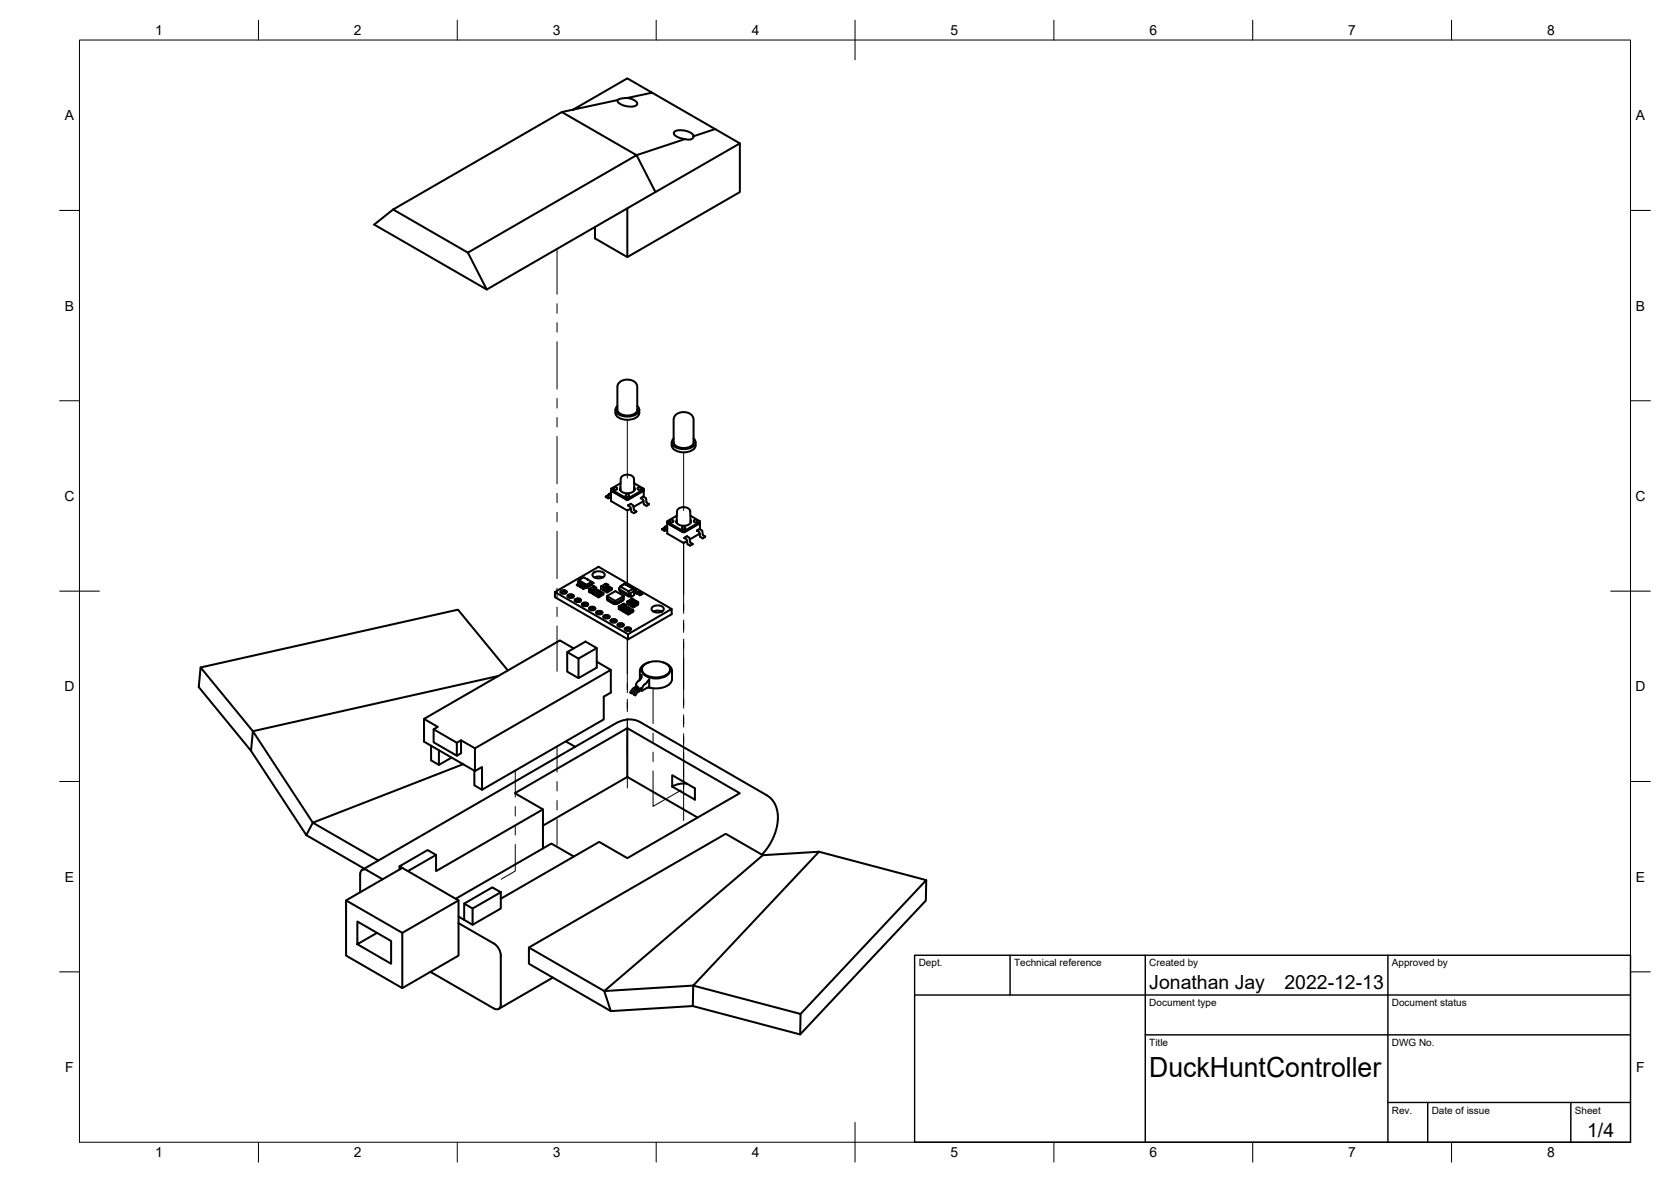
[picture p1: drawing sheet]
<svg xmlns="http://www.w3.org/2000/svg" width="420mm" height="297mm" viewBox="0 0 420 297" stroke-linecap="round" stroke-linejoin="round" font-family="sans-serif">
<!-- layer: Visible -->
<g fill="none" stroke="#000" stroke-width=".51">
<path d="M144.2 27.5l13.5-7.8 6.3 3.6-6.3 1.3-1.5 .2-.9 .4-14 3M157.7 24.6l1.7 .5a.91 .91 0 0 1 .7 1.3 4.2 4.2 0 0 1-4.8-1v-.3M160.1 39l12.1-4 .9 .1 .7-.1 .4-.3 .2-.5 5.4-1.8 6.2 3.6-21.2 12.3zM164 23.3l15.8 9.1M174.4 34.2a3.5 3.5 0 0 0-3.6-1.5l-.4 .1a.81 .81 0 0 0-.9 .9l.9 .7 1.9 .5M186 36v12.3l-28.3 16.3-8.1-4.7v-2.8M157.7 52.4l-35.3 20.4-28.3-16.4 4.7-3.8 18.8 10.9 42.5-24.5-18.8-10.8-42.5 24.4M164.8 48.3l-7.1 4.1v12.2M117.6 63.5l4.8 9.3M155.7 96.2l.7-.5 .8-.3 1.8 .2a1.79 1.79 0 0 1 1.2 1.7l.1 5.7a2.21 2.21 0 0 1-2.6 1.4 2.21 2.21 0 0 1-2.5-1.4v-5.9zM154.7 103a2.08 2.08 0 0 0 2.4 2.5 2.98 2.98 0 0 0 3.6-1.7v-.8M155.2 102a1.28 1.28 0 0 0-.4 1.3 1.28 1.28 0 0 0 1 1 4.3 4.3 0 0 0 4.7-.7 1.13 1.13 0 0 0-.3-1.6"/>
<path d="M168.9 111.2a2.11 2.11 0 0 0 2.3 2.4 2.98 2.98 0 0 0 3.7-1.7v-.7M169.4 111.2v-5.8a2.65 2.65 0 0 1 3.9-1.5 1.84 1.84 0 0 1 1.1 1.5v5.8M169.4 111.1a2.21 2.21 0 0 0 2.5 1.5 2.21 2.21 0 0 0 2.5-1.5M169.4 110.2a1.28 1.28 0 0 0-.4 1.3 1.28 1.28 0 0 0 .9 .9 4.3 4.3 0 0 0 4.8-.6 1.13 1.13 0 0 0-.3-1.6M152.3 124.8v.1M152.9 124.4h.1M153 124.5l-.7 .3M153.2 124.3l.4 .3M153.6 122.9l.1 3 3.8 2.3h.5l.6-.4M153.6 124.8l-.6 .4-.7-.3M153.6 123.9l-.6 .3-.1 .8M154.4 122.9a.4 .4 0 0 0 .5 .2 .4 .4 0 0 0 .2-.5l-.5-.2-.2 .2-.1 .3"/>
<path d="M156 123.2l.1-3.1 .6-.6 .9-.2 1.1 .2 .6 .5 .2 3.2M156 122.9l-.1 .1M156 122.5a1.02 1.02 0 0 0 1.1 1.4 1.86 1.86 0 0 0 2.5-1.1l-.1-.3M156 121.4l-2.4 1.5 4.1 2.4 4.2-2.4-2.5-1.5M157.4 124.3l.3-.2a.35 .35 0 0 1 .4 .3 .35 .35 0 0 1-.2 .4 .38 .38 0 0 1-.4 0 .38 .38 0 0 1-.1-.5zM158 127v.1M158 127.1l.6 .4 .2 1.1 .6 .4 .6-.4M158.6 126.6l-.7 .4M158.6 126.6l.6 .4 .2 1 .6 .5M158.6 126.6h.1M159.5 122.9l.1 .1M160 128.5v.1"/>
<path d="M160.4 122.5l.3-.1a.36 .36 0 0 1 .4 .3 .36 .36 0 0 1-.2 .4 .38 .38 0 0 1-.4 0 .38 .38 0 0 1-.1-.5zM161.1 125.2h.1M161.1 125.2l.6 .4 .2 1.1 .6 .4M161.7 124.8l-.6 .4M161.8 124.8l.6 .3 .2 1.2 .6 .4-.6 .4M161.8 124.8h-.1M161.8 126l-2.5 1.4M161.8 126h.1M161.9 122.9v1.9M161.9 123.2l-4.1 2.4-4.2-2.4M166.5 133v.1M166.5 132.9v.1"/>
<path d="M167 132.6l-.5 .3M167.1 132.6h.1M167.3 132.5l.5 .2M167.8 131.1v3l3.9 2.2h.4l.6-.3M167.8 133l-.7 .4-.6-.3M167.8 132l-.6 .4-.2 .8M168.5 131.1a.4 .4 0 0 0 .5 .2 .4 .4 0 0 0 .3-.5l-.2-.2h-.4l-.2 .5M170.1 131.4l.2-3.1 .5-.6 .9-.2 1.1 .1 .6 .5 .3 3.3M170.2 131l-.1 .2M170.2 130.7a1.02 1.02 0 0 0 1 1.4 1.86 1.86 0 0 0 2.5-1.1l-.1-.3M170.2 129.6l-2.4 1.5 4 2.3 4.2-2.3-2.4-1.5M171.5 132.5l.3-.2 .4 .1a.4 .4 0 0 1-.3 .7 .4 .4 0 0 1-.4-.6z"/>
<path d="M172.1 135.2h.1M172.1 135.2l.6-.4 .6 .3 .2 1.2 .6 .4M172.1 135.2l.6 .5 .3 1.1 .5 .3 .6-.4M173.7 131v.2M174.1 136.7h.1M174.6 130.7l.3-.1a.35 .35 0 0 1 .4 .2 .35 .35 0 0 1-.2 .5 .38 .38 0 0 1-.5-.1 .38 .38 0 0 1-.1-.4zM175.3 133.3l.6 .5 .1 1.1 .7 .4M175.3 133.4h.1M175.9 133l-.6 .3M175.9 132.9l.6 .4 .2 1.1 .6 .4M175.9 132.9h.1M175.9 134.1l-2.5 1.5"/>
<path d="M175.9 134.1h.1M176 131.1v1.9M176 131.4l-4 2.4-4.2-2.4M176.7 135.3h.1M177.3 134.8l-.6 .5M139.5 148.8l11-6.4 18.4 10.6-11 6.4zM139.5 148.8v1.3l18.4 10.6 11-6.3v-1.4M140.9 148.8a.92 .92 0 0 1 1.6 0M141 148.6a.82 .82 0 0 1 .8-.3 .82 .82 0 0 1 .7 .6 .82 .82 0 0 1-.9 .4 .82 .82 0 0 1-.6-.7zM141.4 148.6l.4-.1 .4 .4-.6 .2-.4-.2zM142.7 149.8a.92 .92 0 0 1 1.6 0M142.8 149.6a.82 .82 0 0 1 .8-.3 .82 .82 0 0 1 .6 .7 .82 .82 0 0 1-.8 .3 .82 .82 0 0 1-.6-.7z"/>
<path d="M143.1 149.6h.5l.4 .3-.6 .2-.4-.2zM144.5 150.9a.92 .92 0 0 1 1.6 0M144.6 150.7a.82 .82 0 0 1 .8-.3 .82 .82 0 0 1 .6 .6 .82 .82 0 0 1-.8 .3 .82 .82 0 0 1-.6-.6zM144.9 150.7l.5-.1 .4 .3-.6 .2-.4-.2zM145 147.1l.3 .1M145.4 146.2l.1-.4 1.3-.7 2 1.1M145.4 146.2v.2M145.4 146.2l.1 .1M145.5 146.3l.4 .2M145.5 146.3l-.5 .7M145.5 145.8l2 1.1v.5l-.2-.1-.1 .2M145.7 147.5l.3 .1"/>
<path d="M145.7 146.7v.3M145.7 146.7l.3 .2M145.8 146.6l.1-.1 .4 .1 .3 .3M145.8 146.5l-.5 .7M145.8 146.6l-.1 .1M145.9 146.4l-.1 .1M145.9 147.3l-.2 .1M146 147.1l-.1 .2M146.2 146.7l-.2 .4M146.3 151.9a.92 .92 0 0 1 1.6 0M146.4 151.7a.82 .82 0 0 1 .8-.3 .82 .82 0 0 1 .6 .7 .82 .82 0 0 1-.8 .3 .82 .82 0 0 1-.6-.7zM146.4 147.9l.3 .1"/>
<path d="M146.4 147.2l.3 .1M146.4 147.2v.2M146.5 147l.1-.1 .3 .2M146.5 146.9l-.5 .7M146.5 147l-.1 .1M146.6 146.8l-.1 .1M146.7 151.7l.5-.1 .4 .4-.6 .2-.4-.2zM146.9 147.1l.4 .2M146.9 147.1l-.5 .7M147 147.7l-.3 .3M147.1 147.6v.2M147.1 147.6l.4 .2"/>
<path d="M147.3 147.2l-.3 .5M147.5 147.4l1.4-.8-.1 .4-1.3 .8zM147.6 145.5l.2 .2M148.1 148.1l.3-.2 .5 .3-.2 .2zM148.1 152.9a.92 .92 0 0 1 1.6 0M148.2 152.8a.82 .82 0 0 1 .8-.4 .82 .82 0 0 1 .6 .7 .82 .82 0 0 1-.8 .3 .82 .82 0 0 1-.6-.6zM148.5 152.7h.5l.4 .3-.6 .2-.4-.2zM148.7 148.4v.6M148.8 146.3l.1 .1M148.8 146.3l.2 .2M148.8 146.8h.1M148.9 146.6l-.1-.4-1.3 .7"/>
<path d="M148.9 146.4l.3 .1-.2 .1M149 146.5v.1M149 148.9l.3-.1 .6 .3-.3 .2zM149.1 147.5l.3-.2 .5 .4-.3 .1zM149.1 144.1a2.02 2.02 0 0 1 2.9 .2 1.34 1.34 0 0 1-1.7 1 .94 .94 0 0 1-1-.2 .94 .94 0 0 1-.2-1zM149.2 146.5v.1M149.4 145.1l1.3-.2 .9 .2M149.6 149.3v.3M149.9 154a.92 .92 0 0 1 1.6 0M149.9 149.5l.3-.2 .6 .3-.3 .2zM149.9 147.7v.6l-.3 .2v-.7l-.5-.3-.7 .4 .5 .3v.7l.7-.4v-.7l-.7 .4v.7l-.2 .1-.6-.3v-.6M150 153.8a.82 .82 0 0 1 .8-.3 .82 .82 0 0 1 .6 .6 .82 .82 0 0 1-.8 .4 .82 .82 0 0 1-.6-.7z"/>
<path d="M150 148.4l-.7 .4 .6 .3v.3l.7-.4v-.3l-.7 .4v.3l-.3 .2-.6-.3v-.4M150 148.4l.3-.2 .6 .3-.3 .2zM150 148.4l.6 .3v.3l.3-.1v-.4M150.3 153.8l.5-.1 .4 .4-.6 .2-.4-.2zM150.5 149.8v.3M150.9 148.9l-.7 .4 .6 .3v.4l.7-.5v-.3l-.7 .4v.4l-.3 .1-.6-.3v-.3M150.9 148.9l.3-.2 .6 .3-.3 .2zM150.9 148.9l.6 .3v.3l.3-.1v-.4M151.1 147.4l.3-.2 .6 .3-.3 .2zM151.7 147.7v.7M151.7 155a.92 .92 0 0 1 1.6 0M151.8 154.8a.82 .82 0 0 1 .8-.3 .82 .82 0 0 1 .6 .7 .82 .82 0 0 1-.8 .3 .82 .82 0 0 1-.6-.7z"/>
<path d="M152 148.2l.3-.1 .6 .3-.3 .2zM152.1 146.8l-.7 .4 .6 .3v.7l.7-.4v-.7l-.7 .4v.7l-.3 .2-.6-.4v-.6M152.1 146.8l.3-.2 .6 .4-.3 .1zM152.1 146.8l.6 .3v.7l.3-.2v-.6M152.1 154.8l.5-.1 .4 .4-.6 .2-.4-.2zM152.6 149.8l2.1 1.2v.8l-.2-.3h-.3h.3M152.6 148.6v.3M152.9 150.8v.1M153 147.7l-.7 .4 .6 .3v.3l.7-.4v-.3l-.7 .4v.3l-.3 .2-.6-.3v-.4M153 147.7l.3-.2 .6 .3-.3 .2zM153 147.7l.6 .3v.3l.3-.1v-.4M153 150.7h-.2l.1-.1 .1 .2"/>
<path d="M153 150.8l.2 .3 .1-.1M153.2 150.9v.2M153.3 150.8h-.3h.3v.2M153.3 151l.2 .3 .1-.1M153.5 151.1v.2M153.5 156.1a.92 .92 0 0 1 1.6 0M153.6 155.9a.82 .82 0 0 1 .8-.4 .82 .82 0 0 1 .6 .7 .82 .82 0 0 1-.8 .3 .82 .82 0 0 1-.6-.6zM153.6 151h-.3h.3v.2M153.6 151.2l.2 .2 .1-.1M153.8 151.3v.1M153.9 151.2h-.3l.2-.1 .1 .2M153.9 151.3l.1 .3 .2-.1"/>
<path d="M153.9 155.9l.5-.1 .4 .3-.6 .2-.4-.2zM154 151.4v.2M154.2 151.3h-.3h.3v.2M154.2 151.5l.1 .3 .2-.1M154.3 151.6v.2M155 151.5h.3l-.1-.1-.5 .4M155.2 151.6v.2M155.3 157.1a.92 .92 0 0 1 1.6 0M155.3 151.3h.3h-.3v.2M155.3 151.5v.2h-.3M155.3 156.9a.82 .82 0 0 1 .9-.3 .82 .82 0 0 1 .6 .6 .82 .82 0 0 1-.8 .4 .82 .82 0 0 1-.7-.7zM155.4 151.4v.2"/>
<path d="M155.6 152.4l.3-.2 .5 .4-.3 .1zM155.6 151.2h.3l-.2-.1-.1 .2M155.6 151.3l-.2 .3-.1-.1M155.6 148l.3 .7 2.2 1.2 .4-.2M155.7 148.2l.1 .2M155.7 156.9l.5-.1 .4 .4-.7 .2-.3-.2zM155.7 151.3v.1M155.7 147.7v.1M155.9 151h.2l-.1-.1-.1 .3M155.9 151.2l-.2 .2-.1-.1M155.9 147.4l1.2-.7 2.1 1.2-1.1 .7zM155.9 147.4l-.3 .6 2.5 1.4"/>
<path d="M156 151.1v.2M156.1 150.8h.3h-.3v.2M156.1 151v.2h-.2M156.1 152.7v.7M156.3 150.9v.2M156.4 150.8l.2 .1 .3-.3v-.8l-2.2 1.2M156.4 150.7v.3h-.3M156.4 150.7h.3zM156.5 147v.1M156.5 153.3l.3-.2 .6 .3-.3 .2zM156.6 151.8l-.7 .4 .5 .4v.6l.7-.4v-.6l-.7 .4v.6l-.3 .2-.5-.4v-.6M156.6 151.8l.3-.1 .5 .3-.3 .2z"/>
<path d="M156.6 151.8l.5 .4v.6l.3-.2v-.6M156.6 150.8v.1M156.8 146.8h.2M156.9 149.8l-2.2-1.2-2.1 1.2v.8l.3 .3 .1-.1M157.1 153.6v.3M157.1 158.1a.92 .92 0 0 1 1.6 0M157.1 157.9a.82 .82 0 0 1 .9-.3 .82 .82 0 0 1 .6 .7 .82 .82 0 0 1-.8 .3 .82 .82 0 0 1-.7-.7zM157.2 146.8l.2 .1-.2-.2-.5 .2M157.3 146.8h.1M157.4 153.8l.3-.2 .6 .4-.3 .1zM157.5 152.7l-.7 .4 .6 .3v.3l.7-.4v-.3l-.7 .4v.3l-.3 .2-.6-.3v-.3M157.5 152.7l.3-.2 .5 .4-.2 .1z"/>
<path d="M157.5 152.7l.6 .3v.3l.2-.1v-.3M157.5 157.9h.5l.4 .3-.7 .2-.3-.2zM157.6 147l.3 .2M157.7 147.1h.2M157.7 151.2v.6l.6 .4 .3-.2v-.7l.7-.4v.4v-.4l-.6-.3-.7 .4 .6 .3v.6M157.7 151.2l.3-.2 .6 .3-.3 .2zM157.9 159.4v1.3M158 154.1v.3M158.1 148.6v.8M158.1 147.3l.5 .2h-.1M158.1 149.4v.5M158.2 147.3h.1"/>
<path d="M158.3 151.5v.7M158.3 149.2h.1M158.3 149.3l.1 .1M158.4 149.3h-.1M158.4 149.4l.2 .7M158.4 153.2l-.7 .4 .6 .4v.3l.7-.4v-.3l-.7 .4v.3l-.3 .1-.6-.3v-.3M158.4 153.2l.3-.2 .6 .4-.3 .2zM158.4 153.2l.6 .4v.3l.3-.2v-.3M158.6 151.7l.3-.2 .6 .4-.3 .1zM158.7 150.6l.3-.2 .6 .4-.3 .1zM158.9 147.8h.1M159 147.8h.1"/>
<path d="M159.2 148.7l-1.1 .7M159.2 147.9l.3 .7-.2 .1M159.2 152v.7M159.2 148.7h.1M159.2 148.7l.2 .2v.7l-.8 .5v-.7l-.2-.2M159.3 148.3l.4-.1 .3 .1-.6 .4M159.4 148.3l.3-.1 .2 .2-.5 .5M159.6 150.8v.4M159.6 151.1l-.7 .4 .6 .4v.6l.7-.4v-.6l-.7 .4v.6l-.3 .2-.6-.3v-.7M159.6 151.1l.3-.1 .6 .3-.3 .2zM159.6 151.1l.6 .4v.6l.3-.2v-.6M159.6 148.8l.7 .1 .4-.2-.8 .4z"/>
<path d="M159.7 148.8l-.1 .1M159.7 148.8h.1M159.7 148.9l.3 .2-.2-.3 .4 .2M159.8 148.4v.1M159.9 148.2l-.1 .1M159.9 148.3l.1 .1M159.9 148.4l-.1 .1M160 148.7v.1M160.1 148.9h.2M160.2 149.3l.6-.5-.4 .4 .8-.2-.2 .5 .6-.2-.8 .3 .3-.5zM160.2 148.9l-.2 .1M160.4 149.2h.1"/>
<path d="M160.6 148.7h.1M160.8 148.8l-.5 .4M161 149.5h.1M161.1 149.1l-.3 .5M161.2 149h.1M161.5 149.2v.1M164 152.6a2.02 2.02 0 0 1 2.9 .3 1.34 1.34 0 0 1-1.8 1 .94 .94 0 0 1-1-.2 .94 .94 0 0 1-.1-1.1zM164.3 153.7l1.3-.2 .8 .2M50.4 167.7l13.2 16.1-.5 4.9-13.1-16zM50.4 167.7l64.7-14.5 12.6 15.3M125.3 169.9l-61.7 13.9 15.1 22.9-1.7 3.2-13.9-21.2M142.6 163.9l4.6-2.7 2.9 1.7-4.6 2.6z"/>
<path d="M142.6 163.9v4.9l2.9 1.6M144.3 162.9l-3.5-2-34.2 19.8M150.1 162.9v4.9l-4.6 2.6v-4.9M150.1 166.3l3.5 2-34.2 19.8M153.6 168.3v5.8l-1.8 1v5.7l-30.6 17.7-1.9-1.1v-3.7M159.4 172.9l.3 .1v.3M159.4 172.9l-.9 1.1M159.9 172.2v.4M159.9 172v.4M160.1 172.5l-.7 .4M160.2 172.5l.4 .7M160.3 173.3l.3 .4"/>
<path d="M160.3 173.3l-.7 .8a.34 .34 0 0 0-.2 .4 .34 .34 0 0 0 .4 .2l.5-.8 .9-.5M160.4 172.9l-1.2 .9a.39 .39 0 0 1-.3 .4 .39 .39 0 0 1-.4-.2M160.6 173.6v.2M160.7 171l-.7 .9M160.7 171h.1M160.9 170.7v.1M160.9 173l-.6 .3M161.1 173l.1 .2M161.2 173.1v.3M161.3 170.3v-.7l-.1 .8-.5 .6M161.4 168.2a2.13 2.13 0 0 0 2 2.1 4.4 4.4 0 0 0 5-1.4l.1-.7M161.5 172.9l-.1 .3"/>
<path d="M161.9 167.1a4.9 4.9 0 0 1 6.4 .4 1.74 1.74 0 0 1-1.5 2.4 4.8 4.8 0 0 1-5.2-1 1.33 1.33 0 0 1 .3-1.8zM162.7 172.8l-1.2 .7-.4-.1M163.1 166.5l-1.2 .5-.8 .9-.2 .6v2.2M163.2 172.8v-2.1l-1.7 2.1M163.3 172.8h-.5M166.8 166.5l1.2 .5 .8 .9 .2 2.8a3.1 3.1 0 0 1-3.1 2.2l-1.4 .1-1.3-.2M108.4 187.4v3.7l2 1.1 3.2-1.8M109 183.3l1.1-.6-3.5-2v5.7l12.8 7.4 1.8-1v5.7M109 183.3l5.9 3.4v3.2l-5.9-3.4zM110.4 188.5v3.7M114.9 186.7l1-.7v3.3l-1 .6M115.9 186l3.5 2.1v5.7"/>
<path d="M116.4 192.1l-37.7 14.6 16.4 9.5M142.3 186.3l2.3 1.4M157.7 183l-28.2 16.3 7 4.1-26.9 15.5v-4.1M157.7 183l28.3 16.3-28.3 16.4-7-4.1-24.8 14.3M157.7 183v12.2l17.7 10.3M157.7 195.2l-21.2 12.3M169 194.8l5.7 3.3v2.9l-5.7-3.3zM172.7 196.9l-2 .1-1.7 .7M77 209.9l14.6 8.4M90.6 219.7v4.5M90.6 219.7a1.08 1.08 0 0 1 .5-1.1 1.08 1.08 0 0 1 1.2 .1l3.9 2.3M100.5 217.7v.8"/>
<path d="M101.2 218.1l-.7-.4 7-4.1 2.1 1.2-7 4.1M101.2 218.1l14.1 8.2v5.7M101.2 218.1l-14.2 8.2M136.5 203.4v9.8M144.3 215.3l-5.7-3.3-24 13.9M191.6 214.8l1.8-2.4 1.4-2.7a8.5 8.5 0 0 0-.8-8.8l-1.2-1.1-31.8-18.3a6.2 6.2 0 0 0-6.3 .3l-63.6 36.8M191.8 214.9l-9.3-5.4-49.5 28.6M205.9 214l-31.6 33.7 27 7.1-.1 5.2-27-7.2M205.9 214l27 7.2-31.6 33.6M205.9 214l-14.1 .9-39.9 34.2-18.9-11v4.1l20.6 11.9M87 226.3l14.2 8.1v13.9l-14.2-8.2zM94.8 234.4l-4.9 2.9v-5.7l8.4 4.9v5.7l-8.4-4.9"/>
<path d="M115.3 232v8.1l-14.1 8.2M115.3 232l8.8 5.1M115.3 230.3l1.4 .9M115.3 226.3l-14.1 8.1M116.7 227.1l7.1-4.1 2.1 1.2-7.1 4.1zM116.7 227.1v4.1l2.1 1.2M124.2 237.1a3.9 3.9 0 0 1 1.7 3v12.3a1.08 1.08 0 0 1-.5 1.1 1.08 1.08 0 0 1-1.2-.1l-16-9.2M125.9 224.2v4.1l-7.1 4.1v-4.1M232.9 221.2l-.1 5.1-31.6 33.7M139 245.7l-13.6 7.8M151.9 249.1l22.4-1.4-.1 5.1-20.6 1.3z"/>
</g>
<g fill="#000">
<circle cx="160.8" cy="148.9" r=".25"/>
<circle cx="159.7" cy="173.3" r=".25"/>
<circle cx="160.5" cy="173.8" r=".25"/>
</g>
<!-- layer: Tweak Trail -->
<g fill="none" stroke="#000" stroke-width=".25">
<path d="M140.1 62.6v11.4M140.1 76.3v2.4M140.1 81.1v2.4M140.1 85.9v11.9M140.1 100.1v2.4M140.1 104.9v2.4M140.1 109.7v11.9M157.7 105.5v14.6M171.9 113.7v14.6M140.1 124v2.4M140.1 128.7v2.4M140.1 133.5v11.9"/>
<path d="M157.7 128.2v18.4M171.9 136.4v17.7M140.1 147.8v2.4M140.1 152.6v2.3M140.1 157.3v11.4M171.9 155.8v3.1M157.7 160.6v13.5M157.7 175.7v3.1M164.2 173v8.8M171.9 160.6v17.4M171.9 179.6v3.1M129.6 193.6v6.7"/>
<path d="M140.1 187.6v6.4M140.1 196.4v2.4M157.7 180.5v17.5M164.2 193.8v8.8l7.1-4M164.2 184.2v2.4M164.2 189v2.4M171.9 184.4v21.8M129.6 212.2v6.7l-3.6 2M129.6 202.7v2.4M129.6 207.5v2.3M140.1 201.2v2.3M140.1 205.9v6.5"/>
</g>
<!-- layer: BORDER -->
<g fill="none" stroke="#000" stroke-width=".25">
<path d="M20 10.1h390v276.9h-390zM65 5.1v5M115 5.1v5M165 5.1v5M215 5.1v10M265 5.1v5M315 5.1v5M365 5.1v5M15 52.9h5M410 52.9h5M15 100.7h5M410 100.7h5"/>
<path d="M15 148.6h10M405 148.6h10M15 196.4h5M410 196.4h5M15 244.2h5M410 244.2h5M65 287v5M115 287v5M165 287v5M215 282.1v9.9M265 287v5M315 287v5"/>
<path d="M365 287v5"/>
</g>
<!-- layer: TITLEBLOCK -->
<path d="M230 240.1h180v46.9h-180zM230 250h180M254 240.1v9.9M288 240.1v46.9M349 240.1v46.9M288 260.1h122M349 277.1h61M359 277.1v9.9M395 277.1v9.9" fill="none" stroke="#000" stroke-width=".36"/>
<text font-size="7" x="289" y="270.6">DuckHuntController</text>
<g font-size="4.9">
<text x="289" y="248.5">Jonathan Jay</text>
<text x="323" y="248.5">2022-12-13</text>
<text x="399.1" y="285.7">1/4</text>
</g>
<g font-size="3.5">
<text x="39" y="8.8">1</text>
<text x="89" y="8.8">2</text>
<text x="139" y="8.8">3</text>
<text x="189" y="8.8">4</text>
<text x="239" y="8.8">5</text>
<text x="289" y="8.8">6</text>
<text x="339" y="8.8">7</text>
<text x="389" y="8.8">8</text>
<text x="16.3" y="30.2">A</text>
<text x="411.3" y="30.2">A</text>
<text x="16.3" y="78">B</text>
<text x="411.3" y="78">B</text>
<text x="16.2" y="125.9">C</text>
<text x="411.2" y="125.9">C</text>
<text x="16.2" y="173.7">D</text>
<text x="411.2" y="173.7">D</text>
<text x="16.3" y="221.6">E</text>
<text x="411.3" y="221.6">E</text>
<text x="16.4" y="269.4">F</text>
<text x="411.4" y="269.4">F</text>
<text x="39" y="290.8">1</text>
<text x="89" y="290.8">2</text>
<text x="139" y="290.8">3</text>
<text x="189" y="290.8">4</text>
<text x="239" y="290.8">5</text>
<text x="289" y="290.8">6</text>
<text x="339" y="290.8">7</text>
<text x="389" y="290.8">8</text>
</g>
<g font-size="2.5">
<text x="231" y="242.9">Dept.</text>
<text x="255" y="242.9">Technical reference</text>
<text x="289" y="242.9">Created by</text>
<text x="350" y="242.9">Approved by</text>
<text x="289" y="252.8">Document type</text>
<text x="350" y="252.8">Document status</text>
<text x="289" y="262.9">Title</text>
<text x="350" y="262.9">DWG No.</text>
<text x="350" y="279.9">Rev.</text>
<text x="360" y="279.9">Date of issue</text>
<text x="396" y="279.9">Sheet</text>
</g>
</svg>
